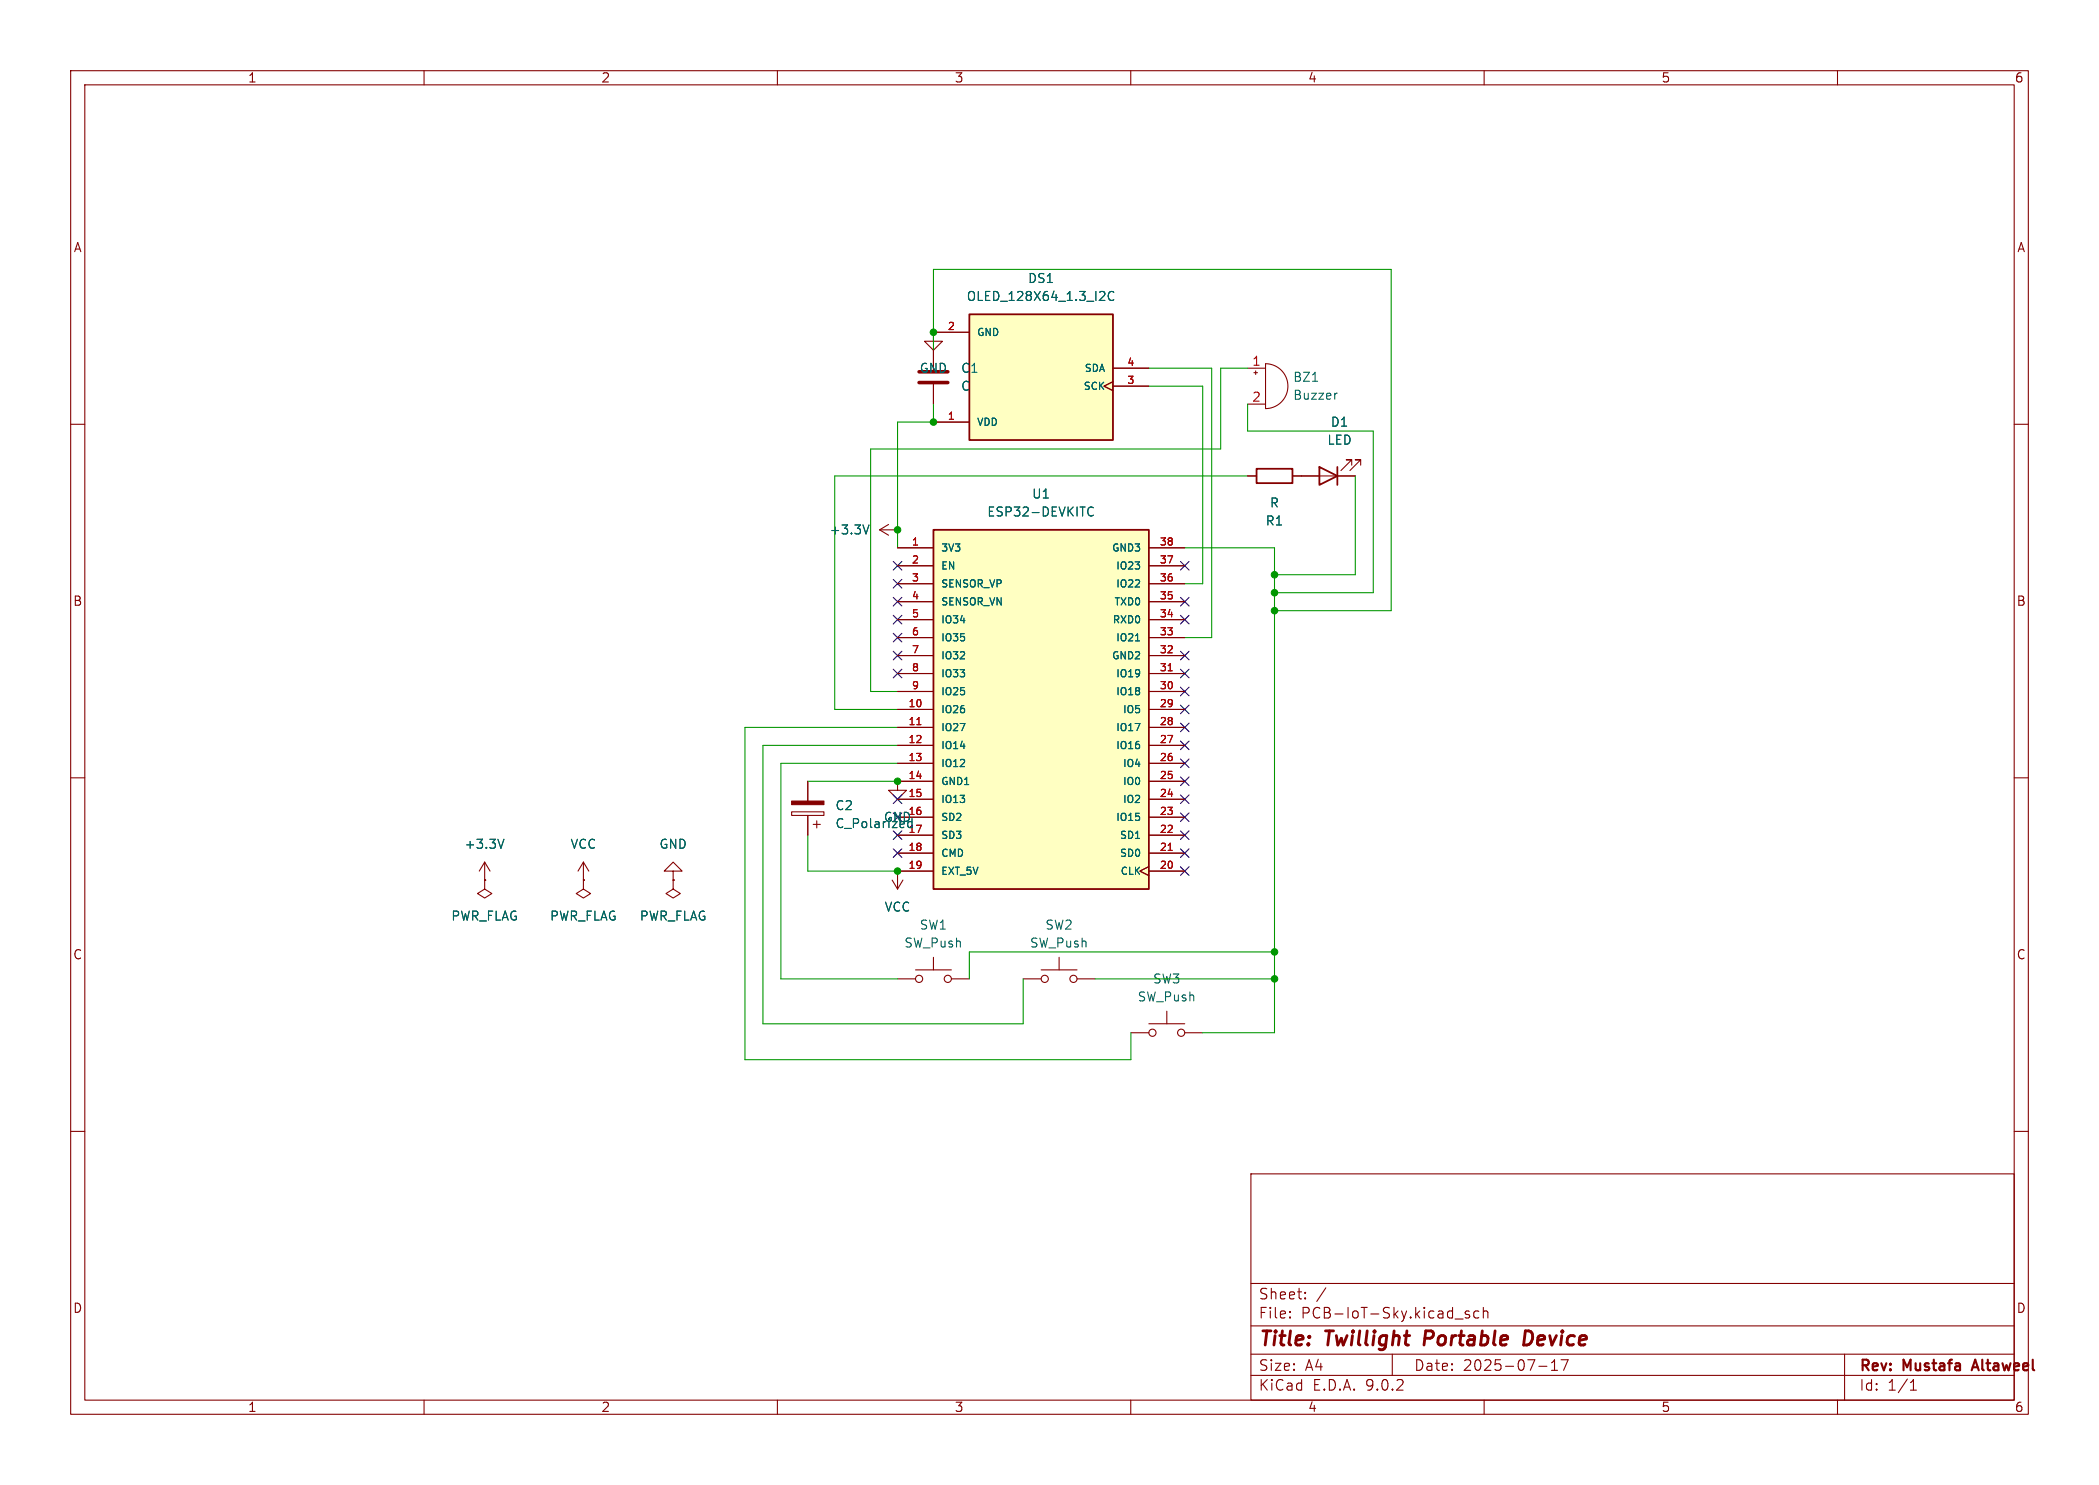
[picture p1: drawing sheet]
<svg xmlns="http://www.w3.org/2000/svg" width="297mm" height="210mm" viewBox="0 0 297 210" stroke-linecap="round" stroke-linejoin="round" font-family="sans-serif">
<g fill="none" stroke="#840000" stroke-width=".15">
<path d="M10 10h277v190h-277zM12 12h273v186h-273zM60 10v2M110 10v2M160 10v2M210 10v2M260 10v2M10 60h2M285 60h2M10 110h2M285 110h2M10 160h2"/>
<path d="M177 166h108v32h-108zM285 160h2M60 198v2M110 198v2M160 198v2M177 194.5h108M177 191.5h108M177 187.5h108M177 181.5h108M182.5 186.3h.1l-.1 .1M182.5 186.3v.1M182.5 185.5v.1"/>
<path d="M182.5 185.5h.1l-.1 .1M184.7 183.6v.1M184.7 183.6h-.1l.1 .1M184.7 182.8v.1M184.7 182.8h-.1l.1 .1M187.6 182.1l-1.3 2M197 191.5v3M205.9 186.5h1.1M207.9 185.5l-.4-.1-.2 .2 .1 .2 .5 .2 .1 .1-.1 .2-.2 .1-.4-.1M209.2 185.5l-.4-.1-.3 .3v.4l.2 .2 .1 .1 .4-.1M209.9 185.5a.37 .37 0 0 1 .6 .1v.8M209.9 184.9v1.5"/>
<path d="M210 198v2M217.7 193.2h1.2M219.5 193.8h.9M219.5 192.7l.5-.4v1.5M220.9 192.3h1l-.7 1.5M260 198v2M261 191.5v6.5M270.3 196.6h.9M270.3 195.5l.4-.4v1.5"/>
</g>
<path d="M279.1 193.4h.7M279.5 192.3l-.5 1.5" fill="none" stroke="#840000" stroke-width=".3"/>
<path d="M201.7 188.2l-.2 2M216.6 188.3l-.8-.1-.2 2h.5l.5-.3" fill="none" stroke="#840000" stroke-width=".4"/>
<path d="M132.1 74.9h30.5v50.8h-30.5z" fill="#ffffc2"/>
<path d="M132.1 74.9h30.5v50.8h-30.5z" fill="none" stroke="#840000" stroke-width=".25"/>
<g fill="none" stroke="#840000" stroke-width=".15">
<path d="M132.1 49.5v2.8M132.1 54.4v2.8M127 77.5h5.1M162.6 77.5h5M127 80h5.1M127 82.6h5.1M127 85.1h5.1M127 87.6h5.1M127 90.2h5.1M127 92.7h5.1M127 95.3h5.1M127 97.8h5.1"/>
<path d="M162.6 80h5M162.6 82.6h5M162.6 85.1h5M162.6 87.6h5M162.6 90.2h5M162.6 92.7h5M162.6 95.3h5M162.6 97.8h5M112 114.8h4.6v.5h-4.6zM114.3 110.5v2.8M114.3 115.3v2.8M115.1 116.6h1"/>
<path d="M115.6 116.1v1M127 110.5v1.3h1.3l-1.3 1.2-1.3-1.2h1.3M127 110.5h.1M127 100.3h5.1M127 102.9h5.1M127 105.4h5.1M127 108h5.1M127 110.5h5.1M127 113h5.1M127 115.6h5.1M127 118.1h5.1M162.6 100.3h5"/>
<path d="M162.6 102.9h5M162.6 105.4h5M162.6 108h5M162.6 110.5h5M162.6 113h5M162.6 115.6h5M162.6 118.1h5M68.6 124.5v1.2l1 .7-1 .6-1-.6 1-.7M68.6 124.5h.1M82.5 124.5v1.2l1.1 .7-1.1 .6-1-.6 1-.7M82.5 124.5h.1M126.2 124.5l.8 1.2"/>
<path d="M127 123.2h.1M127 120.7h5.1M127 123.2h5.1M127 138.4h2.5M127 123.2v2.5M127.8 124.5l-.8 1.2M129.5 137.2h5.1M132.1 135.4v1.8M134.6 138.4h2.6M162.6 122.6l-1.3 .6 1.3 .6M162.6 120.7h5M162.6 123.2h5"/>
<circle cx="130" cy="138.4" r=".51"/>
<circle cx="134.1" cy="138.4" r=".51"/>
</g>
<path d="M165.3 94.9h.6M129.7 102.5h.6M165.3 120.3h.6" fill="none" stroke="#a90000" stroke-width=".15"/>
<path d="M154.7 71.8a.51 .51 0 0 0-.6 0 .51 .51 0 0 0-.2 .6 .48 .48 0 0 0 .3 .5 .48 .48 0 0 0 .5-.1M160.7 90.6h.6" fill="none" stroke="#006464" stroke-width=".15"/>
<path d="M112 113.3h4.6v.5h-4.6z" fill="#840000" stroke="#840000" stroke-width=".15"/>
<path d="M130 52.6h4.1M130 54.1h4.1" fill="none" stroke="#840000" stroke-width=".51"/>
<path d="M137.2 44.5h20.3v17.7h-20.3z" fill="#ffffc2"/>
<path d="M137.2 44.5h20.3v17.7h-20.3zM177.8 66.3h5.1v2h-5.1zM186.7 66l2.5 1.3-2.5 1.3zM189.2 66v2.6" fill="none" stroke="#840000" stroke-width=".25"/>
<g fill="none" stroke="#840000" stroke-width=".15">
<path d="M132.1 47v1.3h1.2l-1.2 1.2-1.3-1.2h1.3M132.1 47h.1M132.1 59.7h5.1M132.1 47h5.1M132.1 49.5v2.8M132.1 54.4v2.8M157.5 54l-1.3 .6 1.3 .6M157.5 54.6h5.1M157.5 52.1h5.1M176.5 52.1h2.6M176.5 57.2h2.6M177.4 52.7h.5"/>
<path d="M177.7 52.5v.5M179.1 51.4a3.2 3.2 0 0 1 3.1 3.2 3.2 3.2 0 0 1-3.1 3.2zM124.5 74.9l1.2 .8M124.5 74.9h2.5M125.7 74.2l-1.2 .7M127 74.9h.1M127 77.5h5.1M162.6 77.5h5M176.5 67.3h1.3M182.9 67.3h8.9M191.3 65.8v-.8h-.8h.8l-1.6 1.5M192.5 65.8v-.8h-.7h.7l-1.5 1.5"/>
<path d="M127 80h5.1M127 82.6h5.1M127 85.1h5.1M127 87.6h5.1M127 90.2h5.1M127 92.7h5.1M127 95.3h5.1M127 97.8h5.1M162.6 80h5M162.6 82.6h5M162.6 85.1h5M162.6 87.6h5"/>
<path d="M162.6 90.2h5M162.6 92.7h5M162.6 95.3h5M162.6 97.8h5M114.3 110.5v2.8M114.3 115.3v2.8M127 110.5h.1M127 100.3h5.1M127 102.9h5.1M127 105.4h5.1M127 108h5.1M127 110.5h5.1"/>
<path d="M127 113h5.1M127 115.6h5.1M127 118.1h5.1M162.6 100.3h5M162.6 102.9h5M162.6 105.4h5M162.6 108h5M162.6 110.5h5M162.6 113h5M162.6 115.6h5M162.6 118.1h5M68.6 124.5h.1"/>
<path d="M68.6 121.9l-.8 1.3M68.6 121.9l.7 1.3M68.6 121.9v2.6M82.5 124.5h.1M82.5 121.9l-.7 1.3M82.5 121.9l.8 1.3M82.5 121.9v2.6M95.2 123.2h1.3l-1.3-1.3-1.2 1.3h1.2v1.3M95.2 124.5h.1M95.2 124.5v1.2l1.1 .7-1.1 .6-1-.6 1-.7M127 123.2h.1M127 120.7h5.1"/>
<path d="M127 123.2h5.1M144.8 138.4h2.5M147.3 137.2h5.1M149.9 135.4v1.8M152.4 138.4h2.5M162.6 122.6l-1.3 .6 1.3 .6M162.6 120.7h5M162.6 123.2h5M160 146.1h2.6M162.6 144.8h5M165.1 143v1.8M167.6 146.1h2.6"/>
<circle cx="147.8" cy="138.4" r=".51"/>
<circle cx="151.9" cy="138.4" r=".51"/>
<circle cx="163.1" cy="146.1" r=".51"/>
<circle cx="167.1" cy="146.1" r=".51"/>
</g>
<path d="M155.5 42.5h.8M156.3 41.3v.5M157.6 41.3a.51 .51 0 0 0-.6 0 .51 .51 0 0 0-.2 .6 .48 .48 0 0 0 .3 .5 .48 .48 0 0 0 .5 0M185.7 53.9h.7M189.2 55.6l-.2 .1M123 74.2l-.5 1.3M154.7 71.8a.51 .51 0 0 0-.6 0 .51 .51 0 0 0-.2 .6 .48 .48 0 0 0 .3 .5 .48 .48 0 0 0 .5-.1M160.7 90.6h.6M71.3 118.7l-.4 1.3" fill="none" stroke="#006464" stroke-width=".15"/>
<g fill="none" stroke="#009600" stroke-width=".15">
<path d="M132.1 57.2v2.5h-5.1v17.8M132.1 49.5v-11.4h64.7v48.3h-16.5M162.6 52.1h8.8v38.1h-3.8M162.6 54.6h7.6v28h-2.6M176.5 52.1h-3.8v11.4h-49.5v34.3h3.8M176.5 57.2v3.8h17.8v22.8h-14M167.6 77.5h12.7v68.6h-10.1M176.5 67.3h-58.4v33h8.9M191.8 67.3v14h-11.5M114.3 118.1v5.1h12.7M114.3 110.5h12.7M127 105.4h-19.1v39.4h36.9v-6.4"/>
<path d="M127 108h-16.5v30.4h16.5M127 102.9h-21.6v47h54.6v-3.8M154.9 138.4h25.4M180.3 134.6h-43.1v3.8"/>
</g>
<g fill="none" stroke="#000084" stroke-width=".15">
<path d="M126.4 79.4l1.2 1.2M127.6 79.4l-1.2 1.2M167 79.4l1.2 1.2M168.2 79.4l-1.2 1.2M126.4 87l1.2 1.2M126.4 81.9l1.2 1.3M126.4 89.6l1.2 1.2M126.4 84.5l1.2 1.2M126.4 94.6l1.2 1.3M126.4 92.1l1.2 1.2M127.6 87l-1.2 1.2M127.6 81.9l-1.2 1.3"/>
<path d="M127.6 89.6l-1.2 1.2M127.6 84.5l-1.2 1.2M127.6 94.6l-1.2 1.3M127.6 92.1l-1.2 1.2M167 97.2l1.2 1.2M167 92.1l1.2 1.2M167 94.6l1.2 1.3M167 87l1.2 1.2M167 84.5l1.2 1.2M167 99.7l1.2 1.2M168.2 97.2l-1.2 1.2M168.2 92.1l-1.2 1.2"/>
<path d="M168.2 94.6l-1.2 1.3M168.2 87l-1.2 1.2M168.2 84.5l-1.2 1.2M168.2 99.7l-1.2 1.2M126.4 112.4l1.2 1.2M126.4 117.5l1.2 1.2M127.6 112.4l-1.2 1.2M127.6 117.5l-1.2 1.2M167 109.9l1.2 1.2M167 102.3l1.2 1.2M167 112.4l1.2 1.2M167 115l1.2 1.2"/>
<path d="M167 117.5l1.2 1.2M167 104.8l1.2 1.2M167 107.3l1.2 1.3M168.2 109.9l-1.2 1.2M168.2 102.3l-1.2 1.2M168.2 112.4l-1.2 1.2M168.2 115l-1.2 1.2M168.2 117.5l-1.2 1.2M168.2 104.8l-1.2 1.2M168.2 107.3l-1.2 1.3M126.4 120l1.2 1.3M127.6 120l-1.2 1.3"/>
<path d="M167 122.6l1.2 1.2M167 120l1.2 1.3M168.2 122.6l-1.2 1.2M168.2 120l-1.2 1.3"/>
</g>
<path d="M165.3 94.9h.6M129.7 102.5h.6M165.3 120.3h.6" fill="none" stroke="#a90000" stroke-width=".15"/>
<g fill="#009600" stroke="#009600" stroke-width=".15">
<circle cx="132.1" cy="59.7" r=".46"/>
<circle cx="132.1" cy="47" r=".46"/>
<circle cx="127" cy="74.9" r=".46"/>
<circle cx="180.3" cy="134.6" r=".46"/>
<circle cx="180.3" cy="138.4" r=".46"/>
<circle cx="127" cy="123.2" r=".46"/>
<circle cx="127" cy="110.5" r=".46"/>
<circle cx="180.3" cy="86.4" r=".46"/>
<circle cx="180.3" cy="83.8" r=".46"/>
<circle cx="180.3" cy="81.3" r=".46"/>
</g>
<g font-size="2.8" fill="#840000">
<text x="178" y="190.9">Title:</text>
<text x="187.7" y="190.9">Twillight</text>
<text x="202.4" y="190.9">Portable</text>
<text x="217.3" y="190.9">Device</text>
</g>
<g font-size="2.1" fill="#840000">
<text x="178" y="184">Sheet:</text>
<text x="178" y="186.7">File:</text>
<text x="184.1" y="186.7">PCB-IoT-Sky.kicad_sch</text>
<text x="178" y="196.9">KiCad</text>
<text x="178" y="194.1">Size:</text>
<text x="184.7" y="194.1">A4</text>
<text x="185.7" y="196.9">E.D.A.</text>
<text x="193.3" y="196.9">9.0.2</text>
<text x="200" y="194.1">Date:</text>
<text x="207" y="194.1">2025-07-17</text>
<text x="263" y="194.3">Rev:</text>
<text x="263" y="196.9">Id:</text>
<text x="267.1" y="196.9">1/1</text>
<text x="269.4" y="194.3">Mustafa</text>
<text x="279.8" y="194.3">Altaweel</text>
</g>
<g font-size="1.8" fill="#840000">
<text x="35" y="11.9">1</text>
<text x="85" y="11.9">2</text>
<text x="135" y="11.9">3</text>
<text x="185" y="11.9">4</text>
<text x="235" y="11.9">5</text>
<text x="285" y="11.9">6</text>
<text x="10.3" y="35.9">A</text>
<text x="285.3" y="35.9">A</text>
<text x="10.3" y="85.9">B</text>
<text x="285.3" y="85.9">B</text>
<text x="10.3" y="135.9">C</text>
<text x="285.3" y="135.9">C</text>
<text x="10.3" y="185.9">D</text>
<text x="285.3" y="185.9">D</text>
<text x="35" y="199.9">1</text>
<text x="85" y="199.9">2</text>
<text x="135" y="199.9">3</text>
<text x="185" y="199.9">4</text>
<text x="235" y="199.9">5</text>
<text x="285" y="199.9">6</text>
</g>
<g font-size="1.8" fill="#006464">
<text x="145.4" y="40.2">DS1</text>
<text x="136.7" y="42.8">OLED_128X64_1.3_I2C</text>
<text x="130" y="52.9">GND</text>
<text x="135.9" y="52.9">C1</text>
<text x="135.9" y="55.5">C</text>
<text x="182.9" y="54.2">BZ1</text>
<text x="182.9" y="56.7">Buzzer</text>
<text x="187.7" y="63.1">LED</text>
<text x="188.2" y="60.6">D1</text>
<text x="145.9" y="70.7">U1</text>
<text x="179.6" y="72">R</text>
<text x="117.3" y="75.8">+3.3V</text>
<text x="139.6" y="73.3">ESP32-DEVKITC</text>
<text x="179" y="74.5">R1</text>
<text x="118.1" y="114.8">C2</text>
<text x="118.1" y="117.3">C_Polarized</text>
<text x="125" y="116.4">GND</text>
<text x="65.6" y="120.2">+3.3V</text>
<text x="80.6" y="120.2">VCC</text>
<text x="93.2" y="120.2">GND</text>
<text x="63.8" y="130.4">PWR_FLAG</text>
<text x="77.7" y="130.4">PWR_FLAG</text>
<text x="90.4" y="130.4">PWR_FLAG</text>
<text x="125.1" y="129.1">VCC</text>
<text x="130" y="131.7">SW1</text>
<text x="147.8" y="131.7">SW2</text>
<text x="127.9" y="134.2">SW_Push</text>
<text x="145.6" y="134.2">SW_Push</text>
<text x="160.9" y="141.8">SW_Push</text>
<text x="163.1" y="139.3">SW3</text>
</g>
<g font-size="1.8" fill="#a90000">
<text x="177.1" y="51.8">1</text>
<text x="177.1" y="56.9">2</text>
</g>
<g font-size="1.4" fill="#a90000">
<text x="134" y="46.7">2</text>
<text x="159.4" y="51.8">4</text>
<text x="134" y="59.4">1</text>
<text x="159.4" y="54.4">3</text>
<text x="128.9" y="77.2">1</text>
<text x="164" y="77.2">38</text>
<text x="128.9" y="79.8">2</text>
<text x="128.9" y="82.3">3</text>
<text x="164" y="79.8">37</text>
<text x="164" y="82.3">36</text>
<text x="128.9" y="84.8">4</text>
<text x="128.9" y="87.4">5</text>
<text x="128.9" y="89.9">6</text>
<text x="164" y="84.8">35</text>
<text x="164" y="87.4">34</text>
<text x="164" y="89.9">33</text>
<text x="128.9" y="92.5">7</text>
<text x="128.9" y="95">8</text>
<text x="164" y="92.5">32</text>
<text x="164" y="95">31</text>
<text x="128.4" y="100.1">10</text>
<text x="128.9" y="97.5">9</text>
<text x="164" y="97.5">30</text>
<text x="164" y="100.1">29</text>
<text x="128.4" y="102.6">11</text>
<text x="128.4" y="105.2">12</text>
<text x="128.4" y="107.7">13</text>
<text x="164" y="102.6">28</text>
<text x="164" y="105.2">27</text>
<text x="164" y="107.7">26</text>
<text x="128.4" y="110.2">14</text>
<text x="128.4" y="112.8">15</text>
<text x="164" y="110.2">25</text>
<text x="164" y="112.8">24</text>
<text x="164" y="115.3">23</text>
<text x="164" y="117.9">22</text>
<text x="128.4" y="120.4">18</text>
<text x="128.4" y="122.9">19</text>
<text x="164" y="120.4">21</text>
<text x="164" y="122.9">20</text>
</g>
<g font-size="1.4" fill="#006464">
<text x="138.2" y="47.7">GND</text>
<text x="153.4" y="52.8">SDA</text>
<text x="153.2" y="55.3">SCK</text>
<text x="138.2" y="60.4">VDD</text>
<text x="133.1" y="78.2">3V3</text>
<text x="133.1" y="80.7">EN</text>
<text x="133.1" y="83.3">SENSOR_VP</text>
<text x="157.2" y="78.2">GND3</text>
<text x="157.8" y="80.7">IO23</text>
<text x="157.8" y="83.3">IO22</text>
<text x="133.1" y="85.8">SENSOR_VN</text>
<text x="133.1" y="88.4">IO34</text>
<text x="157.3" y="88.4">RXD0</text>
<text x="157.6" y="85.8">TXD0</text>
<text x="133.1" y="90.9">IO35</text>
<text x="133.1" y="93.4">IO32</text>
<text x="133.1" y="96">IO33</text>
<text x="157.2" y="93.4">GND2</text>
<text x="157.8" y="90.9">IO21</text>
<text x="157.8" y="96">IO19</text>
<text x="133.1" y="98.5">IO25</text>
<text x="133.1" y="101.1">IO26</text>
<text x="157.8" y="98.5">IO18</text>
<text x="158.8" y="101.1">IO5</text>
<text x="133.1" y="103.6">IO27</text>
<text x="133.1" y="106.1">IO14</text>
<text x="157.8" y="103.6">IO17</text>
<text x="157.8" y="106.1">IO16</text>
<text x="133.1" y="108.7">IO12</text>
<text x="133.1" y="111.2">GND1</text>
<text x="133.1" y="113.8">IO13</text>
<text x="158.8" y="108.7">IO4</text>
<text x="158.8" y="111.2">IO0</text>
<text x="158.8" y="113.8">IO2</text>
<text x="128.4" y="115.3">16</text>
<text x="128.4" y="117.9">17</text>
<text x="133.1" y="116.3">SD2</text>
<text x="133.1" y="118.8">SD3</text>
<text x="157.8" y="116.3">IO15</text>
<text x="158.3" y="118.8">SD1</text>
<text x="133.1" y="121.4">CMD</text>
<text x="133.1" y="123.9">EXT_5V</text>
<text x="158.3" y="121.4">SD0</text>
<text x="158.4" y="123.9">CLK</text>
</g>
</svg>
